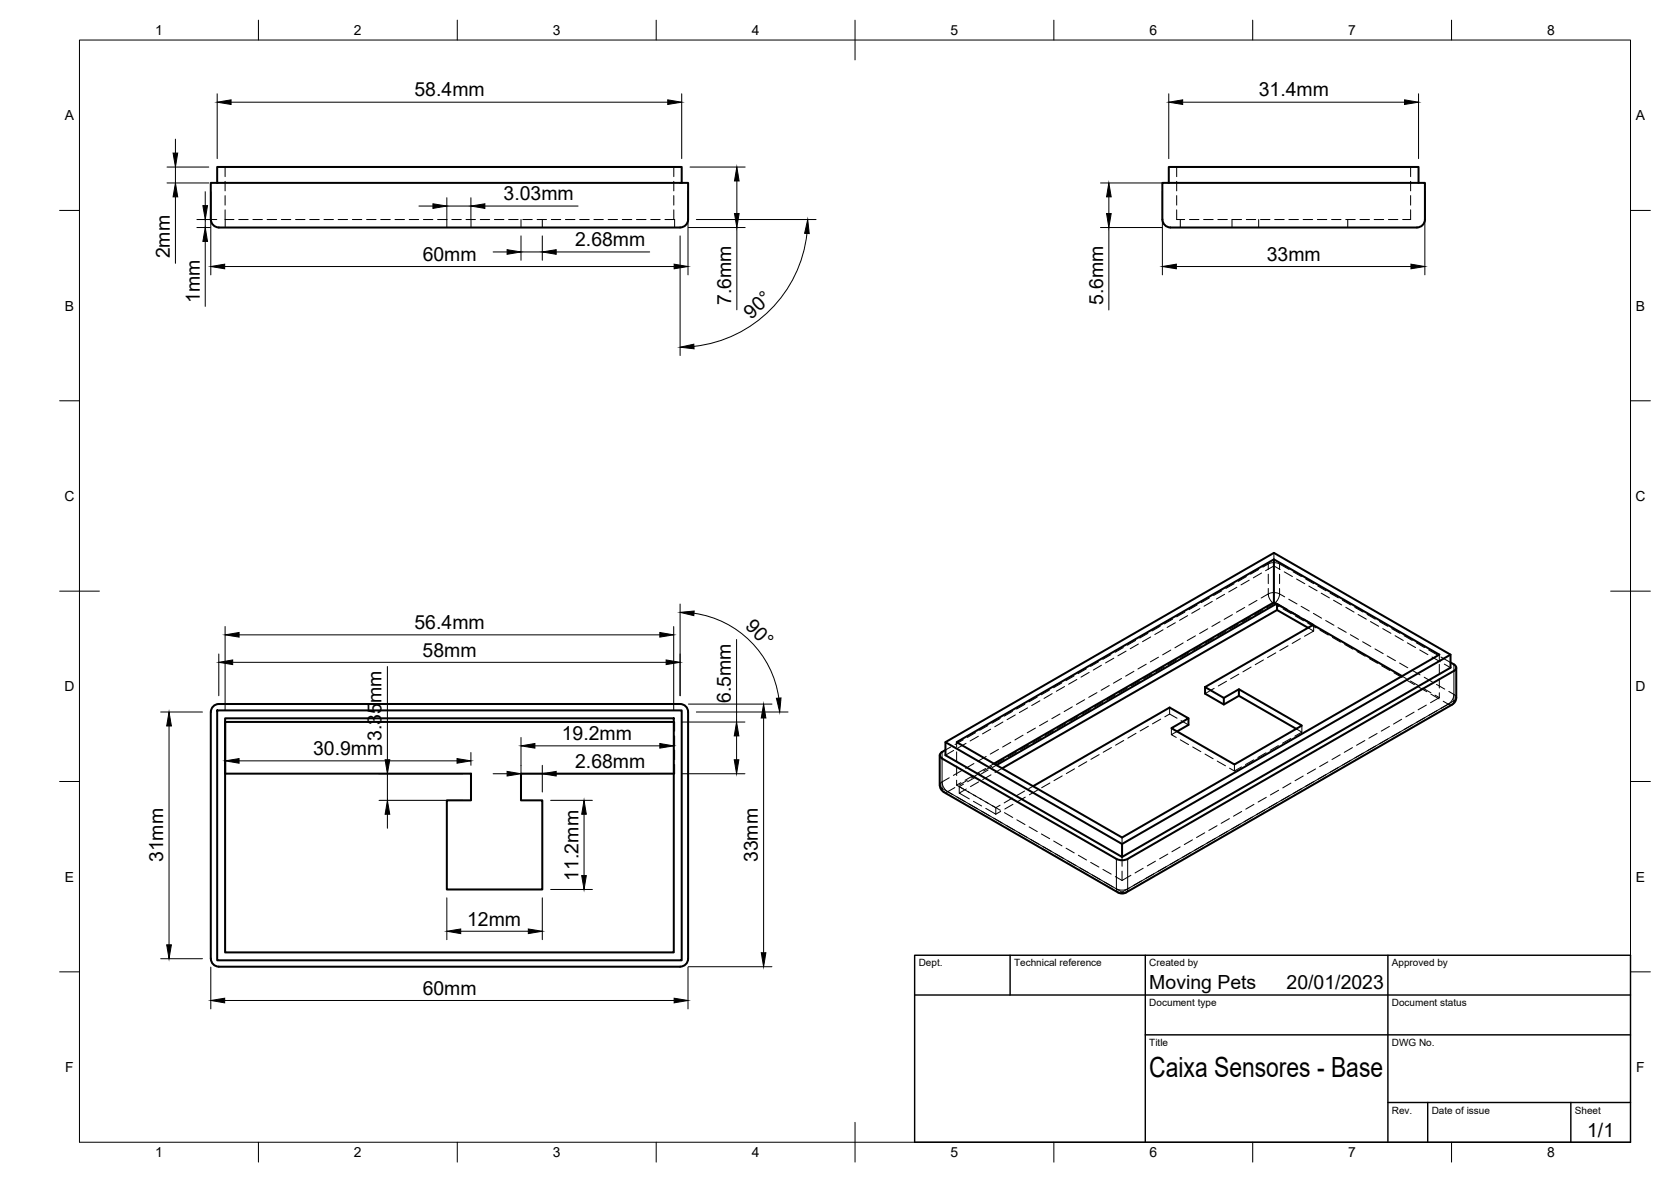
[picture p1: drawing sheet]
<svg xmlns="http://www.w3.org/2000/svg" width="420mm" height="297mm" viewBox="0 0 420 297" stroke-linecap="round" stroke-linejoin="round" font-family="sans-serif">
<!-- layer: Visible -->
<g fill="none" stroke="#000" stroke-width=".51">
<path d="M53 55.2v-9.2h120v9.2M53 55.2a2 2 0 0 0 2 2M54.6 46v-4h116.8v4M55 57.2h116M173 55.2a2 2 0 0 1-2 2M292.3 55.2v-9.2h66v9.2M292.3 55.2a2 2 0 0 0 2 2M293.9 46v-4h62.8v4M294.3 57.2h62M358.3 55.2a2 2 0 0 1-2 2M320.3 140.6l-79.8 45.9 41.6 24 79.8-46-41.6-23.9v10.8M320.3 151.4l.7 .3"/>
<path d="M320.3 151.4l-70.4 40.5M321 151.7l9.2 5.3M321 151.7l-70.5 40.6M321.1 151.8v1.5M328.9 157.8l-7.8-4.5-69.1 39.8M330.2 157l-27.2 15.7M330.2 157l22.3 12.9M54.6 178.5h116.8v62.8h-116.8zM171 176.9h-116a2.04 2.04 0 0 0-2 2v62a2 2 0 0 0 2 2M171 176.9a2 2 0 0 1 2 2v62a2 2 0 0 1-2 2M303 172.7v1.6l4.7 2.7 3.8-2.1 14.4 8.3M303 172.7l4.7 2.7 3.8-2.2 15.8 9.1-16.9 9.8-15.9-9.1 4.3-2.5-4.7-2.7-34.3 19.8"/>
<path d="M307.7 175.4v1.6M311.5 173.2v1.7M364.7 166.5l.9 .5a.86 .86 0 0 1 .6 .8 .86 .86 0 0 1-.6 .8l-82 47.2-1 .3h-1l-.9-.3-43.8-25.2M364.7 164.5l-82.6 47.6v3.3M366.2 167.8l-.1 7.9-.3 .8-.6 .5-82.1 47.3-1.2 .2-.8-.2M56.6 180.5h112.8v58.8h-112.8zM169.4 181.4h-112.8v13h61.8v6.7h-6v22.4h24v-22.4h-5.4v-6.7h38.4M236.3 189.8v7.5l.2 .8 .5 .7 44.1 25.5M236.9 189a.86 .86 0 0 0-.6 .8 .86 .86 0 0 0 .6 .8M237.7 186.5l82.6-47.6 44.4 25.6v3.3l-82.6 47.6-44.4-25.6v-3.3l44.4 25.6M237.7 188.5l-.8 .5M298.8 180.5v1.7l-2.8 1.6"/>
<path d="M55 242.9h116"/>
</g>
<!-- layer: Hidden -->
<g fill="none" stroke="#000" stroke-width=".25">
<path d="M56.6 52.7v2.5h2.2M56.6 42v2.4M56.6 45.6v2.4M56.6 49.2v2.3M56.6 55.2v2M60 55.2h2.4M63.6 55.2h2.4M67.2 55.2h2.4M70.7 55.2h2.4M74.3 55.2h2.4M77.9 55.2h2.4M81.4 55.2h2.4"/>
<path d="M85 55.2h2.4M88.6 55.2h2.4M92.2 55.2h2.4M95.7 55.2h2.4M99.3 55.2h2.4M102.9 55.2h2.4M106.5 55.2h2.3M110 55.2h2.4M112.4 55.2v2M113.6 55.2h2.4M117.2 55.2h2.3M118.4 55.2v2"/>
<path d="M120.8 55.2h2.3M124.3 55.2h2.4M127.9 55.2h2.4M131 55.2v2M131.5 55.2h2.3M135 55.2h2.4M136.4 55.2v2M138.6 55.2h2.4M142.2 55.2h2.4M145.8 55.2h2.3M149.3 55.2h2.4M152.9 55.2h2.4"/>
<path d="M156.5 55.2h2.4M160 55.2h2.4M163.6 55.2h2.4M167.2 55.2h2.4v2M169.4 42v2.4M169.4 45.6v2.4M169.4 49.2v2.3M169.4 52.7v2.5M295.9 52.7v2.5h2M295.9 42v2.4M295.9 45.6v2.4M295.9 49.2v2.3"/>
<path d="M296.8 55.2v2M299.1 55.2h2.4M302.6 55.2h2.4M306.2 55.2h2.4M312.2 55.2h-2.4v2M313.4 55.2h2.3M316.5 55.2v2M316.9 55.2h2.4M320.5 55.2h2.4M324.1 55.2h2.4M327.7 55.2h2.4M331.2 55.2h2.4"/>
<path d="M334.8 55.2h2.4M338.4 55.2h2.4M338.9 55.2v2M341.9 55.2h2.4M345.5 55.2h2.4M349.1 55.2h2.4M354.7 52.7v2.5h-2M354.7 42v2.4M354.7 45.6v2.4M354.7 49.2v2.3M320.3 138.9v1.7M288.6 159.2l-2 1.1"/>
<path d="M291.7 157.4l-2 1.2M292.4 158.3l-2 1.2M294.8 155.6l-2 1.2M295.5 156.5l-2 1.2M297.9 153.8l-2.1 1.2M298.6 154.7l-2 1.2M301 152l-2 1.2M301.7 152.9l-2 1.2M304.1 150.2l-2.1 1.2M304.8 151.1l-2.1 1.2M307.2 148.5l-2.1 1.2M307.9 149.4l-2.1 1.1"/>
<path d="M310.3 146.7l-2.1 1.2M311 147.6l-2.1 1.2M313.4 144.9l-2.1 1.2M314.1 145.8l-2.1 1.2M316.5 143.1l-2.1 1.2M317.2 144l-2.1 1.2M317.5 142.5l1.4-.8a3.1 3.1 0 0 1 2.8 0l2.4 1.4M321 151.7l.1-.1 2.5 1.5M321.1 151.6v.2M321.9 143.1l-1.6-.9-2.1 1.2M322.9 143.7l2.1 1.2M324.7 153.7l2 1.2"/>
<path d="M325.2 143.7l2 1.2M326 145.5l2.1 1.2M327.8 155.5l2.5 1.4M328.3 145.5l2 1.2M328.9 157.8l1.4 .8-2.3 1.3M329.1 147.3l2.1 1.2M330.3 156.9l-.1 .1M330.3 156.9v1.7M331.4 147.3l2 1.2M332.2 149.1l2.1 1.1M334.5 149.1l2 1.1M335.3 150.8l2.1 1.2"/>
<path d="M337.5 150.8l2.1 1.2M338.4 152.6l2.1 1.2M340.7 152.6l2 1.2M341.5 154.4l2.1 1.2M343.7 154.4l2.1 1.2M344.6 156.2l2 1.2M346.8 156.2l2.1 1.2M347.7 158l2 1.2M349.9 158l2.1 1.2M350.8 159.8l2 1.2M353 159.8l2.1 1.1M254.6 178.8l-2.1 1.2"/>
<path d="M255.3 179.7l-2.1 1.2M257.7 177l-2.1 1.2M258.4 177.9l-2.1 1.2M260.8 175.2l-2.1 1.2M261.5 176.1l-2.1 1.2M263.9 173.4l-2.1 1.2M264.6 174.3l-2.1 1.2M267 171.6l-2.1 1.2M267.7 172.5l-2.1 1.2M270.1 169.9l-2.1 1.2M270.8 170.8l-2.1 1.1M273.2 168.1l-2.1 1.2"/>
<path d="M273.9 169l-2.1 1.2M276.2 166.3l-2 1.2M276.9 167.2l-2 1.2M279.3 164.5l-2 1.2M280.1 165.4l-2.1 1.2M282.4 162.7l-2 1.2M283.1 163.6l-2 1.2M285.5 160.9l-2 1.2M286.2 161.8l-2 1.2M289.3 160.1l-2 1.2M294.1 177.8v1.6M305.3 173l-2.3 1.3"/>
<path d="M308.4 171.2l-2.1 1.2M311.5 169.4l-2.1 1.2M314.6 167.6l-2.1 1.2M317.7 165.8l-2.1 1.2M320.8 164.1l-2.1 1.2M323.9 162.3l-2.1 1.2M327 160.5l-2.1 1.2M352.5 169.9l1.1 .6M353.9 161.6l2 1.1M354.6 171.1l2.1 1.2M355.6 179l-2.1 1.2M356.1 161.5l2.1 1.2"/>
<path d="M357 163.3l2 1.2M357.7 172.9l2.1 1.2M358.6 177.2l-2 1.2M359.2 163.3l2.1 1.2M360.1 165.1l2 1.2M360.8 174.7l1.1 .6M361.9 175.3l-2.2 1.3M361.9 164.5v1.3M361.9 166.9v2.4M361.9 170.5v2.4M361.9 174.1v1.2M362.3 165.1l2.4 1.4"/>
<path d="M363.2 166.9l1.5 .9M169.4 181.4h.2v2.4M169.6 184.9v2.4M169.6 188.5v2.4M169.6 192.1v2.3h-.2M239.1 187.7l-1.4 .8M239.8 188.6l-2.1 1.2M240.5 197.3l1.8 1M240.5 186.5v1.3M240.5 188.9v2.4M240.5 192.5v2.4M240.5 196.1v1.2"/>
<path d="M241.2 197.7l2.5 1.4M241.6 196.7l-1.1 .6M242.2 185.9l-2.1 1.2M242.3 197l-1.1 .7v1.6M242.9 186.8l-2.1 1.2M243 198.3l-1.8 1 2.5 1.5M243.3 198.9l2 1.2M244.7 194.9l-2 1.2M244.8 199.7l2 1.2M245.3 184.1l-2.1 1.2M245.4 195.3l-2.1 1.2M246 185l-2.1 1.2"/>
<path d="M246.1 196.5l-2.1 1.2M247.8 193.1l-2.1 1.2M248.4 182.3l-2.1 1.2M248.5 193.5l-2.1 1.2M249.1 183.2l-2.1 1.2M249.2 194.7l-2.1 1.2M249.9 191.9l-1.1 .6M250.5 192.3l-1 .6M251.5 180.6l-2.1 1.1M252 193.1l-1.8 1M252.2 181.4l-2.1 1.2M257.6 198.8l-2 1.2"/>
<path d="M259.8 197.6l-1.1 .6M260.9 198.6l-2.1 1.1M264 196.8l-2.1 1.2M267.1 195l-2.1 1.2M270.2 193.2l-2.1 1.2M273.3 191.4l-2.1 1.2M276.4 189.6l-2.1 1.2M279.5 187.9l-2.1 1.1M282.6 186.1l-2.1 1.2M285.6 184.3l-2 1.2M288.8 182.5l-2.1 1.2M291.8 180.7l-2 1.2"/>
<path d="M292.9 180.1l1.2-.7 1.9 1.1M294.5 183v1.6M296 183.8l-1.5 .8 1.3 .7M296.8 185.9l2.1 1.2M297 181.1l1.8 1.1M299.9 187.7l2 1.2M303 189.5l2 1.2M306.1 191.3l2 1.2M310.4 192.1v1.6M312.2 192.7l-1.8 1-1.2-.7M315.3 191l-2.1 1.1M318.3 189.2l-2 1.2"/>
<path d="M321.4 187.4l-2 1.2M321.5 198.6l-2.1 1.2M324.5 185.6l-2 1.2M324.6 196.8l-2.1 1.2M325.9 183.2l1.4 .8-1.7 1M327.3 182.3v1.7M327.7 195l-2.1 1.2M330.8 193.2l-2.1 1.2M333.9 191.5l-2.1 1.1M337 189.7l-2.1 1.2M340.1 187.9l-2.1 1.2M343.2 186.1l-2.1 1.2"/>
<path d="M346.3 184.3l-2.1 1.2M349.4 182.5l-2.1 1.2M352.4 180.7l-2 1.3M244.8 201.4l2 1.2M246.4 200.7l4 2.3M247.9 203.1l2.5 1.5M249.5 202.4l2 1.2M250.4 203v1.6M251.5 202.4l-1.1 .6M251.6 203.9l-1.2 .7M252.6 204.2l2 1.2M254.6 200.6l-2.1 1.2"/>
<path d="M254.7 202.1l-2.1 1.2M255.7 206l2 1.2M257.8 200.3l-2.1 1.2M258.8 207.8l2 1.2M261.9 209.6l2 1.2M264.9 211.4l2.1 1.2M268.1 213.2l2 1.1M271.1 214.9l2.1 1.2M274.2 216.7l2.1 1.2M277.3 218.5l2.1 1.2M282.1 210.5v1.6M282.1 215.4v2.3"/>
<path d="M282.1 218.9v2.4M284.4 220l-2.3 1.3M287.4 218.2l-2 1.2M290.5 216.4l-2 1.2M293.6 214.6l-2 1.2M296.7 212.8l-2 1.2M299.8 211.1l-2 1.1M302.9 209.3l-2 1.2M306 207.5l-2 1.2M309.1 205.7l-2.1 1.2M312.2 203.9l-2 1.2M315.3 202.1l-2.1 1.2"/>
<path d="M318.4 200.4l-2.1 1.2M280.4 220.3l1.7 1"/>
</g>
<!-- layer: Hidden Narrow -->
<g fill="none" stroke="#000" stroke-width=".25">
<path d="M300.6 159.8l-2.1 1.2M303.7 158l-2.1 1.2M306.8 156.2l-2.1 1.2M308.2 158.7l-2.1 1.2M309.9 154.5l-2.1 1.1M311.3 156.9l-2.1 1.2M313 152.7l-2.1 1.1M314.4 155.1l-2.1 1.2M316.1 150.9l-2.1 1.2M317.1 150.3l1.8-1a3.2 3.2 0 0 0 1.4 2.4l-1.8 1M317.5 153.3l-2.1 1.2M318.9 147.9v1.4a3.1 3.1 0 0 1 2.8 0v-1.4"/>
<path d="M318.9 141.7v1.4M318.9 144.3v2.4M321.7 141.7v1.4M321.7 144.3v2.4M322.6 153l2.1 1.2M323 150l-1.3-.7a3.2 3.2 0 0 1-1.4 2.4l1.3 .7M324 150.6l2.1 1.2M325.7 154.8l2.1 1.2M327.2 152.4l2 1.2M328.8 156.6l2.1 1.2M330.2 154.1l2.1 1.2M331.9 158.4l2.1 1.2"/>
<path d="M333.3 155.9l2.1 1.2M336.4 157.7l2.1 1.2M339.5 159.5l2.1 1.2M266.5 179.4l-2 1.2M269.6 177.6l-2 1.2M272.7 175.8l-2 1.2M274.2 178.3l-2.1 1.2M275.8 174.1l-2.1 1.1M277.2 176.5l-2 1.2M278.9 172.3l-2 1.2M280.3 174.7l-2 1.2M282 170.5l-2 1.2"/>
<path d="M283.4 172.9l-2 1.2M285.1 168.7l-2.1 1.2M286.5 171.2l-2 1.1M288.2 166.9l-2.1 1.2M289.6 169.4l-2.1 1.2M291.3 165.1l-2.1 1.2M292.7 167.6l-2 1.2M294.4 163.4l-2.1 1.2M295.8 165.8l-2 1.2M297.5 161.6l-2.1 1.2M298.9 164l-2.1 1.2M302 162.2l-2.1 1.2"/>
<path d="M305.1 160.5l-2.1 1.2M335 160.2l2.1 1.2M338.1 162l2.1 1.1M341.2 163.7l2.1 1.2M342.6 161.3l2.1 1.2M344.3 165.5l2.1 1.2M345.7 163.1l2.1 1.2M347.4 167.3l2.1 1.2M348.8 164.9l2.1 1.1M350.5 169.1l2.1 1.2M351.9 166.6l2.1 1.2M353.6 170.9l2 1.1"/>
<path d="M355 168.4l2.1 1.2M356.7 172.6l2.1 1.2M358.1 170.2l2.1 1.2M359.8 174.4l2 1.2M361.2 172l2.1 1.2M361.3 178.6l-2 1.2M364.3 173.8l1.3 .7a3 3 0 0 1-1.4 2.5l-1.3-.8M365.2 177h-1l-1.8 1M365.6 174.5l.4 .4 .2 .4M365.6 167v1.6M236.9 196.5l-.4 .3-.2 .5M236.9 189v1.6"/>
<path d="M237.3 199l.4 .1 .6-.1 1.3 .7M238.7 195.5l-1.8 1a3 3 0 0 0 1.4 2.5l1.8-1.1M241.8 193.7l-2.1 1.2M243.2 196.1l-2.1 1.2M244.9 191.9l-2.1 1.2M246.3 194.3l-2.1 1.2M248 190.1l-2.1 1.2M249.4 192.6l-2.1 1.1M251.1 188.3l-2.1 1.2M252.5 190.8l-2.1 1.2M254.1 186.5l-2 1.2M255.6 189l-2.1 1.2"/>
<path d="M257.2 184.7l-2 1.3M258.7 187.2l-2.1 1.2M260.3 183l-2 1.2M261.8 185.4l-2.1 1.2M263.4 181.2l-2 1.2M264.9 183.6l-2.1 1.2M267.9 181.9l-2 1.2M271 180.1l-2 1.2M324.2 200l-2.1 1.2M327.3 198.2l-2.1 1.2M330.4 196.4l-2.1 1.2M333.5 194.6l-2.1 1.2"/>
<path d="M336.5 192.9l-2 1.1M339.7 191.1l-2.1 1.2M342.8 189.3l-2.1 1.2M345.8 187.5l-2 1.2M348.9 185.7l-2 1.2M352 183.9l-2 1.2M355.1 182.1l-2 1.2M358.2 180.4l-2 1.2M240.6 200.3l2.1 1.2M243.7 202.1l2.1 1.1M246.8 203.8l2.1 1.2M249.9 205.6l2 1.2"/>
<path d="M253 207.4l2.1 1.2M256.1 209.2l2 1.2M259.2 211l2 1.2M262.3 212.8l2 1.1M265.4 214.6l2 1.1M268.5 216.3l2 1.2M271.5 218.1l2.1 1.2M274.7 219.9l2 1.2M290.1 219.6l-2 1.2M293.2 217.8l-2.1 1.2M296.3 216l-2 1.2M299.4 214.2l-2.1 1.2"/>
<path d="M302.5 212.5l-2.1 1.1M305.6 210.7l-2.1 1.2M308.7 208.9l-2.1 1.2M311.8 207.1l-2.1 1.2M314.9 205.3l-2.1 1.2M318 203.5l-2.1 1.2M321.1 201.8l-2.1 1.2M277.7 221.7l2.1 1.2M280.8 223.5l1.3 .7-.5 .2-.5-.1M283.9 223.2l-1.8 1 .6 .2 .4-.1M287 221.4l-2 1.2"/>
</g>
<!-- layer: Visible Narrow -->
<path d="M365.6 176.1l-82.1 47.3v-7.6M365.6 168.6v7.5M365.6 176.1l-.1 .6-.3 .3M366.2 175.3l-.2 .4-.4 .4M236.3 197.3l.2 .4a.87 .87 0 0 1 .5 1l.3 .3M236.9 190.6v7.5l43.8 25.3v-7.6M281.1 224.3l-.3-.4-.1-.5 1.4 .3 1.5-.3-.2 .5-.3 .4" fill="none" stroke="#000" stroke-width=".25"/>
<!-- layer: BORDER -->
<g fill="none" stroke="#000" stroke-width=".25">
<path d="M20 10.1h390v276.9h-390zM65 5.1v5M115 5.1v5M165 5.1v5M215 5.1v10M265 5.1v5M315 5.1v5M365 5.1v5M15 52.9h5M410 52.9h5M15 100.7h5M410 100.7h5"/>
<path d="M15 148.6h10M405 148.6h10M15 196.4h5M410 196.4h5M15 244.2h5M410 244.2h5M65 287v5M115 287v5M165 287v5M215 282.1v9.9M265 287v5M315 287v5"/>
<path d="M365 287v5"/>
</g>
<!-- layer: TITLEBLOCK -->
<path d="M230 240.1h180v46.9h-180zM230 250h180M254 240.1v9.9M288 240.1v46.9M349 240.1v46.9M288 260.1h122M349 277.1h61M359 277.1v9.9M395 277.1v9.9" fill="none" stroke="#000" stroke-width=".36"/>
<!-- layer: FD_Dimensions -->
<g fill="none" stroke="#000" stroke-width=".25">
<path d="M44.1 35v3.5M54.6 23.6v16.3M58.1 25.7h109.8M171.4 23.6v16.3M293.9 23.6v16.3M297.4 25.7h55.8M356.7 23.6v16.3M42 42h10.5M42 46h10.5M44.1 42v4M44.1 49.5v16.7M49.5 57.2h3.4"/>
<path d="M49.5 55.2h5M51.6 48.2v3.5M51.6 55.2v2M53 48.1v21M105.3 51.8h3.6M112.4 49.7v5.4M112.4 51.8h6M118.4 49.7v5.4M121.9 51.8h23.5M131 59.3v6.1M136.4 59.3v6.1M171 59.3v30.1"/>
<path d="M173 48.1v21M173.1 57.2h14.3M173.5 42h13.9M175.1 55.2h30.1M185.3 45.5v8.2M185.3 57.2v20.7M202.9 58.6a32.1 32.1 0 0 1-28.4 28.4M276.7 57.2h15.5M276.7 46h15.5M278.8 49.5v4.2M278.8 57.2v20.7M292.3 48.1v21"/>
<path d="M358.3 48.1v21M51.6 60.7v16.3M56.5 67h113M124 63.3h3.5M131 63.3h5.4M139.8 63.3h23.6M295.8 67h59M56.6 157.4v21M60.1 159.5h105.8M169.4 157.4v21M171 151.8v23M174.5 154.1a25.1 25.1 0 0 1 21.3 21.3"/>
<path d="M40.4 178.9h10.5M55 164.3v10.5M58.5 166.4h109M97.4 167.5v23.4M173.1 176.9h21M175.1 178.9h23M185.2 160.7v20.7M42.5 182.4v55M56.6 189.1v3.2M60.1 191.2h54.8M95.3 194.4h21M97.4 194.4v6.7"/>
<path d="M118.4 189.1v3.2M124 194.4h3.5M131 194.4h5.4M131 185.3v13.7M134.5 187.4h31.4M136.4 192.3v6.7M139.8 194.4h23.6M169.4 185.3v7M171.5 194.4h15.8M171.5 181.4h15.8M185.2 184.9v6M192 180.4v59"/>
<path d="M95.3 201.1h21M97.4 204.6v3.5M138.5 201.1h10.4M146.9 204.6v15.4M112.4 225.6v10.5M115.8 234h17M136.4 225.6v10.5M138.5 223.5h10.4M40.4 240.9h10.5M53 243v10.5M56.5 251.4h113M173 243v10.5"/>
<path d="M173.1 242.9h21"/>
</g>
<g fill="#000" stroke="#000" stroke-width=".25">
<path d="M43.5 38.5h1.2l-.6 3.5zM54.6 25.7l3.5-.6v1.2zM167.9 25.1l3.5 .6-3.5 .6zM293.9 25.7l3.5-.6v1.2zM353.2 25.1l3.5 .6-3.5 .6zM44.1 46l.6 3.5h-1.2zM51 51.7h1.2l-.6 3.5zM108.9 51.2l3.5 .6-3.5 .6zM118.4 51.8l3.5-.6v1.2zM185.3 42l.5 3.5h-1.1zM184.7 53.7h1.1l-.5 3.5zM203.1 55.2l.4 3.5-1.2-.1z"/>
<path d="M278.8 46l.6 3.5h-1.2zM278.2 53.7h1.2l-.6 3.5zM51.6 57.2l.6 3.5h-1.2zM53 67l3.5-.6v1.1zM127.5 62.7l3.5 .6-3.5 .6zM136.4 63.3l3.4-.6v1.2zM169.5 66.4l3.5 .6-3.5 .5zM292.3 67l3.5-.6v1.1zM354.8 66.4l3.5 .6-3.5 .5zM171 87.3l3.5-.8v1.2zM56.6 159.5l3.5-.6v1.2zM165.9 158.9l3.5 .6-3.5 .6z"/>
<path d="M171 153.9l3.5-.3v1.1zM55 166.4l3.5-.6v1.2zM167.5 165.8l3.5 .6-3.5 .6zM195.2 175.5l1.2-.1-.4 3.5zM42.5 178.9l.6 3.5h-1.2zM56.6 191.2l3.5-.6v1.2zM96.8 190.9h1.2l-.6 3.5zM114.9 190.6l3.5 .6-3.5 .6zM127.5 193.9l3.5 .5-3.5 .6zM131 187.4l3.5-.6v1.2zM136.4 194.4l3.4-.5v1.1zM165.9 186.8l3.5 .6-3.5 .6z"/>
<path d="M184.6 190.9h1.2l-.6 3.5zM185.2 181.4l.6 3.5h-1.2zM192 176.9l.6 3.5h-1.2zM97.4 201.1l.6 3.5h-1.2zM146.9 201.1l.5 3.5h-1.1zM41.9 237.4h1.2l-.6 3.5zM112.4 234l3.4-.5v1.1zM132.8 233.5l3.6 .5-3.6 .6zM146.3 220h1.1l-.5 3.5zM191.4 239.4h1.2l-.6 3.5zM53 251.4l3.5-.5v1.1zM169.5 250.9l3.5 .5-3.5 .6z"/>
</g>
<text font-size="7" x="289" y="270.6">Caixa Sensores - Base</text>
<g font-size="4.9">
<text x="104.2" y="24.2">58.4mm</text>
<text x="316.5" y="24.2">31.4mm</text>
<text x="126.6" y="50.3">3.03mm</text>
<text x="42.7" y="64.9" transform="rotate(-90 42.7 64.9)">2mm</text>
<text x="106.3" y="65.5">60mm</text>
<text x="144.6" y="61.9">2.68mm</text>
<text x="318.5" y="65.5">33mm</text>
<text x="50.2" y="76.1" transform="rotate(-90 50.2 76.1)">1mm</text>
<text x="183.8" y="76.7" transform="rotate(-90 183.8 76.7)">7.6mm</text>
<text x="277.3" y="76.7" transform="rotate(-90 277.3 76.7)">5.6mm</text>
<text x="188.9" y="80.3" transform="rotate(-42 188.9 80.3)">90°</text>
<text x="104.2" y="158.1">56.4mm</text>
<text x="187.2" y="157.6" transform="rotate(45 187.2 157.6)">90°</text>
<text x="106.3" y="165">58mm</text>
<text x="183.7" y="176.7" transform="rotate(-90 183.7 176.7)">6.5mm</text>
<text x="141.3" y="186">19.2mm</text>
<text x="78.7" y="189.7">30.9mm</text>
<text x="95.9" y="186.3" transform="rotate(-90 95.9 186.3)">3.35mm</text>
<text x="144.6" y="193">2.68mm</text>
<text x="41" y="216.7" transform="rotate(-90 41 216.7)">31mm</text>
<text x="145.5" y="221.3" transform="rotate(-90 145.5 221.3)">11.2mm</text>
<text x="190.5" y="216.7" transform="rotate(-90 190.5 216.7)">33mm</text>
<text x="117.5" y="232.6">12mm</text>
<text x="106.3" y="250">60mm</text>
<text x="289" y="248.5">Moving Pets</text>
<text x="323.5" y="248.5">20/01/2023</text>
<text x="399.1" y="285.7">1/1</text>
</g>
<g font-size="3.5">
<text x="39" y="8.8">1</text>
<text x="89" y="8.8">2</text>
<text x="139" y="8.8">3</text>
<text x="189" y="8.8">4</text>
<text x="239" y="8.8">5</text>
<text x="289" y="8.8">6</text>
<text x="339" y="8.8">7</text>
<text x="389" y="8.8">8</text>
<text x="16.3" y="30.2">A</text>
<text x="411.3" y="30.2">A</text>
<text x="16.3" y="78">B</text>
<text x="411.3" y="78">B</text>
<text x="16.2" y="125.9">C</text>
<text x="411.2" y="125.9">C</text>
<text x="16.2" y="173.7">D</text>
<text x="411.2" y="173.7">D</text>
<text x="16.3" y="221.6">E</text>
<text x="411.3" y="221.6">E</text>
<text x="16.4" y="269.4">F</text>
<text x="411.4" y="269.4">F</text>
<text x="39" y="290.8">1</text>
<text x="89" y="290.8">2</text>
<text x="139" y="290.8">3</text>
<text x="189" y="290.8">4</text>
<text x="239" y="290.8">5</text>
<text x="289" y="290.8">6</text>
<text x="339" y="290.8">7</text>
<text x="389" y="290.8">8</text>
</g>
<g font-size="2.5">
<text x="231" y="242.9">Dept.</text>
<text x="255" y="242.9">Technical reference</text>
<text x="289" y="242.9">Created by</text>
<text x="350" y="242.9">Approved by</text>
<text x="289" y="252.8">Document type</text>
<text x="350" y="252.8">Document status</text>
<text x="289" y="262.9">Title</text>
<text x="350" y="262.9">DWG No.</text>
<text x="350" y="279.9">Rev.</text>
<text x="360" y="279.9">Date of issue</text>
<text x="396" y="279.9">Sheet</text>
</g>
</svg>
